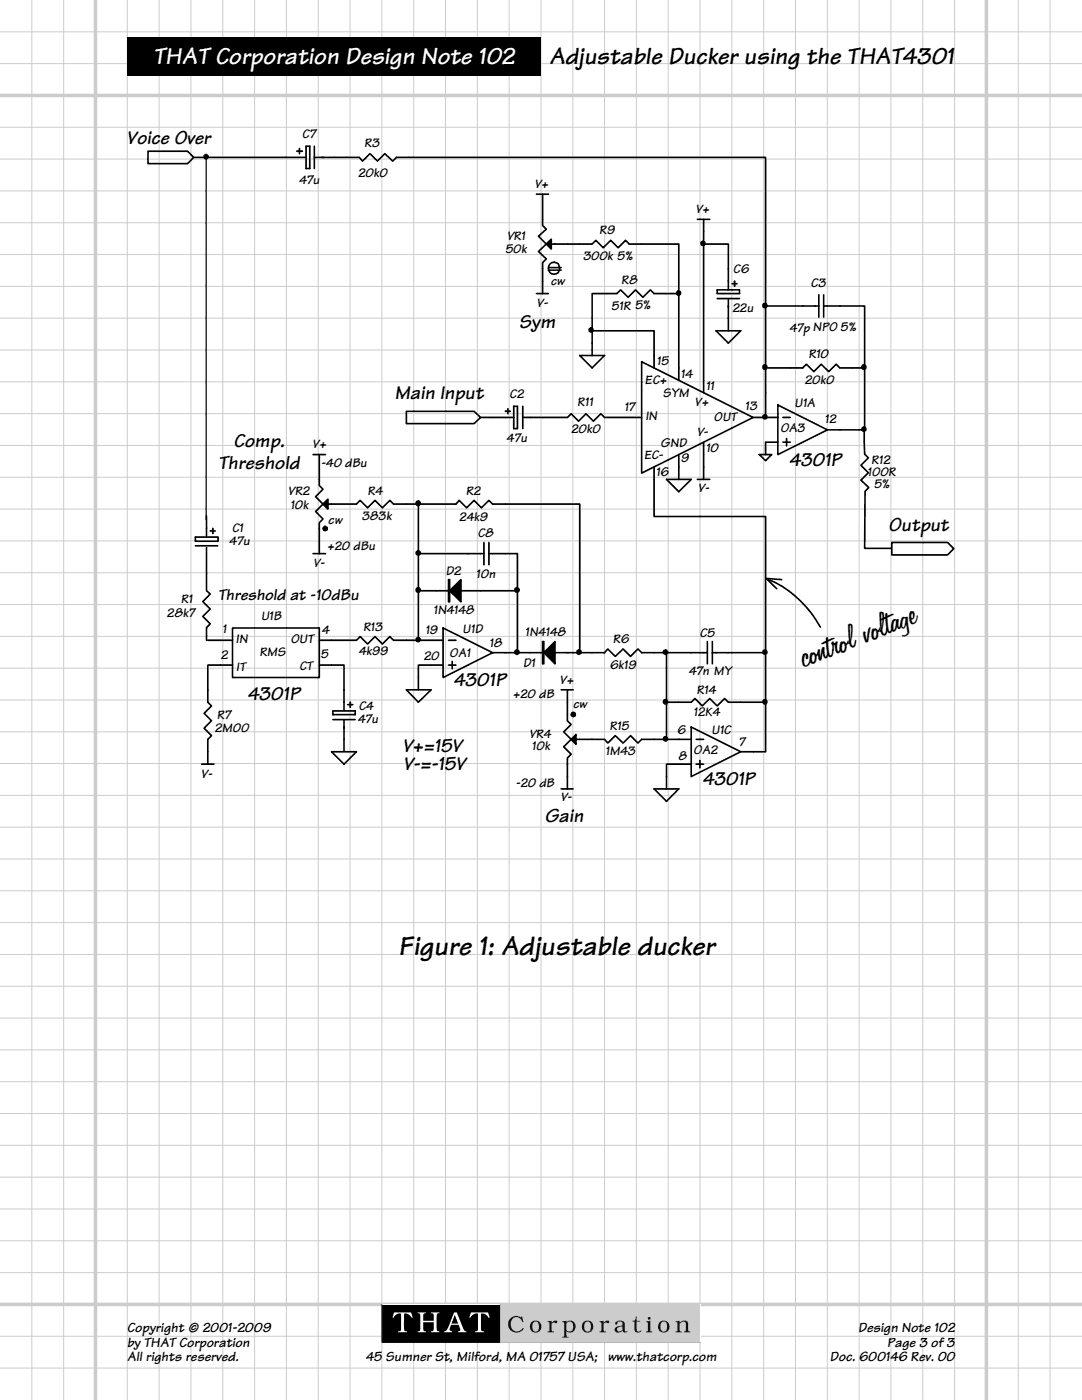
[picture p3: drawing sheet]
<svg xmlns="http://www.w3.org/2000/svg" width="216mm" height="279mm" viewBox="0 0 216 279" stroke-linecap="round" stroke-linejoin="round" font-family="sans-serif">
<g fill="none" stroke="#ccc" stroke-width=".2">
<path d="M0 6.4h215.9M0 12.7h215.9M6.3 0v279.4M12.7 0v279.4M25.4 0v279.4M31.7 0v279.4M38.1 0v279.4M44.4 0v279.4M50.8 0v279.4M57.1 0v279.4M63.5 0v279.4M69.8 0v279.4"/>
<path d="M76.2 0v279.4M82.5 0v279.4M88.9 0v279.4M95.2 0v279.4M101.6 0v279.4M107.9 0v279.4M114.3 0v279.4M120.6 0v279.4M127 0v279.4M133.3 0v279.4M139.7 0v279.4M146 0v279.4"/>
<path d="M152.4 0v279.4M158.7 0v279.4M165.1 0v279.4M171.4 0v279.4M177.8 0v279.4M184.1 0v279.4M190.5 0v279.4M203.2 0v279.4M209.5 0v279.4M0 25.4h215.9M0 31.8h215.9M0 38.1h215.9"/>
<path d="M0 44.4h215.9M0 50.8h215.9M0 57.2h215.9M0 63.5h215.9M0 69.8h215.9M0 76.2h215.9M0 82.5h215.9M0 88.9h215.9M0 95.2h215.9M0 101.6h215.9M0 107.9h215.9M0 114.3h215.9"/>
<path d="M0 120.7h215.9M0 127h215.9M0 133.3h215.9M0 139.7h215.9M0 146h215.9M0 152.4h215.9M0 158.7h215.9M0 165.1h215.9M0 171.4h215.9M0 177.8h215.9M0 184.1h215.9M0 190.5h215.9"/>
<path d="M0 196.8h215.9M0 203.2h215.9M0 209.5h215.9M0 215.9h215.9M0 222.2h215.9M0 228.6h215.9M0 234.9h215.9M0 241.3h215.9M0 247.6h215.9M0 254h215.9M0 266.7h215.9M0 273h215.9"/>
</g>
<path d="M0 19.1h215.9M19 0v279.4M196.8 0v279.4M0 260.3h215.9" fill="none" stroke="#ccc" stroke-width=".71"/>
<path d="M25.4 7.4h82.5v7.6h-82.5zM25.4 8.1h82.5v6.2h-82.5z" fill="#000"/>
<path d="M76.2 260.3h63.5v7.7h-63.5z" fill="#fff"/>
<path d="M76.2 260.3h23.6v7.6h-23.6z" fill="#000"/>
<path d="M76.2 260.3v7.6h23.6v-7.6" fill="none" stroke="#1b1b1b" stroke-width=".2"/>
<path d="M99.8 260.3h39.9v7.6h-39.9z" fill="#ccc"/>
<path d="M99.8 260.3v7.6h40" fill="none" stroke="#a8a8a8" stroke-width=".2"/>
<g fill="#fff">
<path d="M78.6 261.9h3.4l.4 1-.3 .1a1.09 1.09 0 0 0-1.5-.7l.1 3.2 .5 .2v.2h-1.8v-.2l.5-.1 .1-.1v-3.2l-.2-.2-.5 .1-.5 .4-.3 .4-.2-.1z" fill-rule="evenodd"/>
<path d="M83.3 261.9h1.7v.2l-.5 .2v1.3h2.1v-1.2l-.2-.2-.4-.1v-.2h1.7v.2l-.5 .1-.1 .5v2.7l.2 .3h.4v.2h-1.7v-.2l.4-.1 .2-.3v-1.4h-2.1v1.6l.2 .2h.3v.2h-1.7v-.2l.5-.1 .1-.3v-2.8l-.1-.3-.5-.1z" fill-rule="evenodd"/>
<path d="M90.7 262.4l.7 1.8h-1.3zM90.6 261.9l-1 2.6a1.47 1.47 0 0 1-.9 1.2v.2h1.5v-.2a.52 .52 0 0 1-.5-.4 .52 .52 0 0 1 .2-.6l.1-.3h1.5l.3 .8a.34 .34 0 0 1 0 .4 .34 .34 0 0 1-.4 .1v.2h1.6v-.2l-.5-.3-1.4-3.5z" fill-rule="evenodd"/>
<path d="M94 261.9h3.4l.3 1-.2 .1a1.32 1.32 0 0 0-1.5-.8v3.2l.1 .2 .5 .1v.2h-1.8v-.2l.4-.1 .2-.3-.1-3.2a1.27 1.27 0 0 0-1.4 .9l-.2-.1z" fill-rule="evenodd"/>
</g>
<g fill="#1b1b1b">
<path d="M101.9 263.1l.4-.3a1.47 1.47 0 0 1 1.4 0l.2 .1 .3-.2 .2 1.2h-.1l-.6-.8a1.16 1.16 0 0 0-1.3 0 1.16 1.16 0 0 0-.5 1.2l.3 .9 .6 .5a1.39 1.39 0 0 0 1.4-.5l.1-.2 .2 .1a1.7 1.7 0 0 1-2.5 .5 1.7 1.7 0 0 1-.1-2.5z" fill-rule="evenodd"/>
<path d="M106.5 263.9l.3-.2a.65 .65 0 0 1 .7 .7 1.05 1.05 0 0 1-.4 1.3h-.1a.66 .66 0 0 1-.8-.7l.1-.8zM106.1 263.8l-.3 .4a1.24 1.24 0 0 0 1.3 1.7 1.21 1.21 0 0 0 .9-1.4 1.21 1.21 0 0 0-1.5-.9z" fill-rule="evenodd"/>
<path d="M109.2 263.7l.9-.1v.4a.77 .77 0 0 1 1.1-.3v.2l-.3 .2a.48 .48 0 0 0-.8 .1v1.4l.4 .1v.2h-1.3v-.2h.3l.1-.3v-1.4l-.4-.2z" fill-rule="evenodd"/>
<path d="M113.2 264l.6-.2 .4 .3a1.34 1.34 0 0 1-.2 1.5l-.4 .1-.6-.2v-1.3zM112.2 263.7l.4 .4v2.5l-.2 .2h-.2v.2h1.3v-.2l-.4-.1-.1-1a1.1 1.1 0 0 0 1.2 .2 1.1 1.1 0 0 0 .7-1l-.3-.9-.5-.4h-.6l-.5 .3v-.3z" fill-rule="evenodd"/>
<path d="M116.9 263.8h.2a.83 .83 0 0 1 .8 1.2l-.1 .5-.4 .2a.63 .63 0 0 1-.8-.6v-.8zM116.4 263.9l-.1 .2a1.42 1.42 0 0 0 .2 1.6l.4 .2h.6a1.23 1.23 0 0 0 .9-1 1.23 1.23 0 0 0-.6-1.2l-.9-.1z" fill-rule="evenodd"/>
<path d="M119.6 263.7l.9-.1v.4a.71 .71 0 0 1 1.1-.3l-.1 .3-.3 .1a.46 .46 0 0 0-.7 .1v1.4l.4 .1v.2h-1.3v-.2h.3l.1-.3v-1.4l-.4-.2z" fill-rule="evenodd"/>
<path d="M123.3 265l.9-.3v.7l-.4 .3h-.5l-.2-.3zM122.9 263.8l-.1 .4a.2 .2 0 0 0 .2 .2 .2 .2 0 0 0 .1-.2l.1-.3 .2-.1a.61 .61 0 0 1 .8 .3v.4l-.7 .1a.67 .67 0 0 0-.8 .4 .67 .67 0 0 0 .3 .9h.7l.5-.3 .1 .1a.53 .53 0 0 0 .9 .1l-.1-.2-.3 .1-.1-.1v-1.5l-.3-.4a1.38 1.38 0 0 0-1.5 .1z" fill-rule="evenodd"/>
<path d="M126.9 262.7h.1v.9h.7v.2h-.7l.1 1.7 .3 .3 .5-.3 .1 .1a.82 .82 0 0 1-1.4-.1v-1.7h-.4v-.2l.5-.2z" fill-rule="evenodd"/>
<path d="M128.9 263.7l.9-.1v1.8l.1 .3h.3v.2h-1.3v-.2h.3l.1-.2v-1.4l-.2-.2-.2-.1zM129.3 263.1a.28 .28 0 0 1 .5 0 .28 .28 0 0 1-.5 0z" fill-rule="evenodd"/>
<path d="M132 263.9l.5-.1a.68 .68 0 0 1 .6 .7 .91 .91 0 0 1-.4 1.2h-.5a1.32 1.32 0 0 1-.2-1.8zM131.7 263.8a1.17 1.17 0 0 0 0 1.8 1.17 1.17 0 0 0 1.7-.3 1.17 1.17 0 0 0-.5-1.7h-.8z" fill-rule="evenodd"/>
<path d="M134.8 263.7l.8-.1v.4a1.04 1.04 0 0 1 1.6-.1l.1 1.7 .4 .1v.2h-1.2v-.2l.3-.1 .1-.5a1.31 1.31 0 0 0-.2-1.2 .69 .69 0 0 0-1 .3l-.1 1.3 .1 .2h.3v.2h-1.2v-.2h.2l.2-.3v-1.3l-.2-.2-.2-.1z" fill-rule="evenodd"/>
</g>
<g fill="none" stroke="#000" stroke-width=".33">
<path d="M29.5 30.2h7.9l1.3 1.2-1.3 1.3h-7.9zM38.7 31.4h22.4M40.8 31l.2-.1a.42 .42 0 0 1 .6 .3l-.3 .5h-.3l-.3-.3zM59.3 30.2h1M59.8 29.6v1.1M61.1 29.2h.7v4.4h-.7zM62.7 31.4h9l.6 .8 1.5-1.5 1.5 1.5 1.5-1.5 1.6 1.5 .7-.8h73.7v29.7M62.7 29.2v4.4M107 38.8h2.4M108.3 38.8v6.2l.7 .7-1.6 1.4 1.6 1.6-1.6 1.5 1.6 1.5-.7 .7v6.2M107 58.6h2.4M109 48.7h9.2l.7-.7 1.5 1.4 1.5-1.4 1.4 1.4 1.5-1.4 .8 .7h9.8v27.2"/>
<path d="M109.4 53.9h2.6M109.4 53.4h2.6M135.1 58.2h.6l.1 .5-.4 .2-.2-.1-.2-.1zM135.4 58.6h-4.9l-.7-.8-1.5 1.5-1.5-1.5-1.5 1.5-1.5-1.5-.7 .8h-4.9v12.4M139.1 43.8h2.5M139.9 48.4l.4-.3 .3 .2v.6h-.6zM140.4 48.7h4.9v9.1M140.4 43.8v34.6M143.1 57.8h4.5v.8h-4.5zM143.1 59.6h4.5M145.3 59.6v6.4M146.1 56.6h1"/>
<path d="M146.6 56.1v1M163.4 58.8v4.5M164.4 58.8v4.5M115.7 71h4.9l-2.4 2.4zM117.7 65.6l.3-.2 .3 .3v.3a.4 .4 0 0 1-.3 .3 .4 .4 0 0 1-.4-.3zM118.2 66h12.3v7.4M128 72.2l22.3 11.1-22.3 11.1zM142.9 66h4.9l-2.5 2.5zM152.3 60.7h.6l.1 .5-.2 .2-.5-.1zM152.3 72.9h.6l.1 .5-.2 .3-.5-.1zM152.8 73.4h7.4l.7-.7 1.5 1.5 1.5-1.5 1.5 1.5 1.4-1.5 .8 .7h4.9M163.4 61.1h-10.6v22.2"/>
<path d="M164.4 61.1h8.1v24.7h-7.4M172.1 72.9h.6v.7h-.6l-.2-.3zM62.5 90.7h2.4M63.7 90.7v6.2l.8 .7-1.5 1.5 1.5 1.5-1.5 1.5 1.5 1.5-.8 .7v6.2M81.1 82.1h13.5l1.3 1.2-1.3 1.2h-13.5zM95.9 83.3h6.6M100.9 82.1h.9M101.3 81.6v1M102.5 81.1h.8v4.4h-.8zM104.3 81.1v4.4M128 83.3h-7.4l-.7-.7-1.5 1.5-1.5-1.5-1.5 1.5-1.4-1.5-.8 .7h-8.9M130.5 93.2v9.9h22.3v27.2"/>
<path d="M133 95.7h4.9l-2.5 2.4zM135.4 90.7v5M139.1 95.7h2.5M140.4 88.2v7.5M150.3 83.3h4.9M151.5 90.7h2.5l-1.2 1.2zM152.3 83v-.1a.38 .38 0 0 1 .7 .1l-.2 .6-.5-.1zM155.2 80.8l9.9 5-9.9 4.9zM155.2 88.2h-2.4v2.5M156.2 83.3h1.5M156.2 88.2h1.5M157 87.5v1.5"/>
<path d="M172.1 85.4h.6l.1 .5-.4 .2-.2-.1-.3-.3zM172.4 85.7l.1 4.9 .8 .8-1.5 1.5 1.5 1.4-1.5 1.5 1.6 1.5-.8 .7-.1 11.4h5.3M39 108.9h4.4M41.2 103v4.2M41.2 109.3v8.5M41.2 117.9l.8 .7-1.5 1.5 1.5 1.4-1.5 1.5 1.5 1.5-.8 .7v2.6M42 106h.9M42.5 105.5v.9M43.4 107.2h-4.4v.8h4.4M43.5 107.2v.8M62.5 110.5h2.4M64.6 105.2l.3-.1 .3 .1v.6l-.5 .1-.2-.4z"/>
<path d="M83.1 110.2l.4-.3 .4 .4-.3 .4h-.3l-.2-.2zM83.1 100.1h.6l.2 .3-.3 .5-.5-.1zM83.1 117.4h.6l.2 .4-.3 .4-.5-.1zM83.5 100.6h-5l-.7-.7-1.5 1.4-1.5-1.4-1.5 1.4-1.4-1.4-.8 .7h-6.6M83.5 110.5h13.1M83.5 117.9h6M96.6 108.3v4.4M97.6 110.5h5.7v19.8h-5M97.6 108.3v4.4M103.3 117.9h-11.3M152.8 115.5a20.8 20.8 0 0 1 10.9 9.7M156 115.7l-3.1-.3 2.1 2.1"/>
<path d="M177.9 108.3h11.2l1.2 1.2-1.2 1.2h-11.2zM46.4 125.3h17.3v9.9h-17.3zM46.4 132.7h-4.9v7.4l.7 .8-1.5 1.5 1.5 1.4-1.5 1.5 1.5 1.5-.7 .8v4.9M46.4 127.8h-4.9M63.7 132.7h4.9v9.2M81.1 137.7h4.9l-2.5 2.4zM83.1 127.5l.4-.3a.44 .44 0 0 1 .2 .8h-.6zM83.5 127.8h-5l-.7-.8-1.5 1.5-1.5-1.5-1.5 1.5-1.4-1.5-.8 .8h-7.4M88.4 127.8h-4.9v-27.2h7.5l.6-.7 1.5 1.4 1.5-1.4 1.5 1.4 1.5-1.4 .7 .7h17.4v29.7h-5M88.4 132.7h-4.9v5M88.4 125.3l9.9 5-9.9 4.9zM89.5 127.8h1.5"/>
<path d="M89.5 132.7h1.5M90.2 132v1.5M102.8 129.9l.5-.1 .3 .2v.3l-.4 .3-.4-.2zM103.3 130.3h5M112 137.7h2.4M113.2 137.7v6.1l.8 .8-1.5 1.5 1.5 1.5-1.5 1.4 1.5 1.5-.8 .8v6.1M115.2 129.9h.6l.1 .4-.4 .3-.3-.2zM115.7 130.3h4.9l.7-.8 1.5 1.5 1.5-1.5 1.5 1.5 1.5-1.5 .7 .8h5M132.5 129.9a.42 .42 0 0 1 .6 .1 .42 .42 0 0 1-.3 .6l-.4-.3zM132.5 139.7a.45 .45 0 0 1 .6 .1 .45 .45 0 0 1-.1 .7h-.3l-.3-.3zM141.1 130.3h-8.1v17.3h4.9M141.1 128v4.5"/>
<path d="M142.1 130.3h10.7v19.7h-5M142.1 128v4.5M152.3 129.9l.5-.1 .2 .5-.3 .3-.4-.2zM152.3 139.7h.6l.1 .5-.2 .3h-.3l-.2-.3zM40.2 152.5h2.5M66.2 150h4.9l-2.5 2.5zM66.4 141.9h4.5v.7h-4.5zM66.4 143.6h4.5M68.6 143.6v6.4M69.4 140.6h1M69.9 140.1v1M112 157.4h2.4"/>
<path d="M114 147.6h6.6l.7 .7 1.5-1.5 1.5 1.5 1.5-1.5 1.5 1.5 .7-.7h5M114.2 142.2l.5 .1 .1 .5a.43 .43 0 0 1-.7 .1 .43 .43 0 0 1 .1-.7zM130.5 157.4h4.9l-2.4 2.5zM132.5 147.2a.42 .42 0 0 1 .6 .1 .42 .42 0 0 1-.3 .6l-.4-.3zM133 140.1h4.9l.8-.7 1.4 1.5 1.5-1.5 1.5 1.5 1.5-1.5 .7 .7h7.5M137.9 152.5h-4.9v4.9M137.9 145.1l9.9 4.9-9.9 5zM138.9 152.5h1.5M138.9 147.6h1.5M139.7 151.8v1.4"/>
<circle cx="110.5" cy="53.5" r="1.17"/>
<circle cx="103.1" cy="117.8" r=".44"/>
</g>
<path d="M109 48.7l1-1v2zM65.4 99.6v2l-.9-1zM89.5 115.7h.2v4.4h-.2zM89.7 117.9l2.3-2.2v4.4zM108.3 128h.2v4.5h-.2zM108.5 130.3l2.2-2.3v4.5zM114.9 146.6v1.9l-.9-.9z" fill="#000" stroke="#000" stroke-width=".33"/>
<g fill="#000">
<path d="M40.8 31l.2-.1a.42 .42 0 0 1 .6 .3l-.3 .5h-.3l-.3-.3zM135.1 58.2h.6l.1 .5-.4 .2-.2-.1-.2-.1zM139.9 48.4l.4-.3 .3 .2v.6h-.6zM117.7 65.6l.3-.2 .3 .3v.3a.4 .4 0 0 1-.3 .3 .4 .4 0 0 1-.4-.3zM152.3 60.7h.6l.1 .5-.2 .2-.5-.1zM152.3 72.9h.6l.1 .5-.2 .3-.5-.1zM172.1 72.9h.6v.7h-.6l-.2-.3zM152.3 83v-.1a.38 .38 0 0 1 .7 .1l-.2 .6-.5-.1zM172.1 85.4h.6l.1 .5-.4 .2-.2-.1-.3-.3zM64.6 105.2l.3-.1 .3 .1v.6l-.5 .1-.2-.4zM83.1 100.1h.6l.2 .3-.3 .5-.5-.1zM83.1 110.2l.4-.3 .4 .4-.3 .4h-.3l-.2-.2z"/>
<path d="M83.1 117.4h.6l.2 .4-.3 .4-.5-.1zM83.1 127.5l.4-.3a.44 .44 0 0 1 .2 .8h-.6zM102.8 129.9l.5-.1 .3 .2v.3l-.4 .3-.4-.2zM115.2 129.9h.6l.1 .4-.4 .3-.3-.2zM132.5 129.9a.42 .42 0 0 1 .6 .1 .42 .42 0 0 1-.3 .6l-.4-.3zM132.5 139.7a.45 .45 0 0 1 .6 .1 .45 .45 0 0 1-.1 .7h-.3l-.3-.3zM152.3 129.9l.5-.1 .2 .5-.3 .3-.4-.2zM152.3 139.7h.6l.1 .5-.2 .3h-.3l-.2-.3zM114.2 142.2l.5 .1 .1 .5a.43 .43 0 0 1-.7 .1 .43 .43 0 0 1 .1-.7zM132.5 147.2a.42 .42 0 0 1 .6 .1 .42 .42 0 0 1-.3 .6l-.4-.3z"/>
<circle cx="103.1" cy="117.8" r=".44"/>
</g>
<path d="M41.1 31.3v72.4" fill="none" stroke="#000" stroke-width=".25"/>
<g font-size="7.6">
<text x="166.6" y="130.6" transform="rotate(-21 166.6 130.6)">rol volt</text>
<text x="178.5" y="126" transform="rotate(-21 178.5 126)">age</text>
<text x="160.6" y="133" transform="rotate(-21 160.6 133)">cont</text>
</g>
<text font-size="5.7" x="79.5" y="190.6">Figure 1: Adjustable ducker</text>
<text font-size="4.9" fill="#fff" x="30.6" y="12.7">THAT Corporation Design Note 102</text>
<text font-size="4.9" x="109.7" y="12.7">Adjustable Ducker using the THAT4301</text>
<g font-size="4">
<text x="25.3" y="28.7">Voice Over</text>
<text x="103.6" y="65.4">Sym</text>
<text x="78.7" y="79.7">Main Input</text>
<text x="46.7" y="89.2">Comp.</text>
<text x="43.6" y="93.6">Threshold</text>
<text x="157.5" y="93">4301P</text>
<text x="177.3" y="105.9">Output</text>
<text x="90.6" y="136.9">4301P</text>
<text x="49.4" y="139.7">4301P</text>
<text x="80.3" y="150">V+=15V</text>
<text x="80.5" y="153.6">V-=-15V</text>
<text x="140.2" y="156.7">4301P</text>
<text x="108.7" y="164">Gain</text>
</g>
<text font-size="3.3" x="43.5" y="119.8">Threshold at -10dBu</text>
<g font-size="2.8">
<text x="25.4" y="265.9">Copyright © 2001-2009</text>
<text x="25.4" y="268.8">by THAT Corporation</text>
<text x="171.2" y="265.9">Design Note 102</text>
<text x="177" y="268.8">Page 3 of 3</text>
<text x="25.4" y="271.7">All rights reserved.</text>
<text x="73" y="271.7">45 Sumner St, Milford, MA 01757 USA;</text>
<text x="121.3" y="271.7">www.thatcorp.com</text>
<text x="165.6" y="271.7">Doc. 600146 Rev. 00</text>
</g>
<g font-size="2.6">
<text x="60.3" y="27.5">C7</text>
<text x="72.7" y="29.4">R3</text>
<text x="71.4" y="35.3">20k0</text>
<text x="59.7" y="36.7">47u</text>
<text x="106.7" y="37.5">V+</text>
<text x="101.2" y="47.9">VR1</text>
<text x="119.5" y="46.7">R9</text>
<text x="138.8" y="42.5">V+</text>
<text x="100.9" y="50.4">50k</text>
<text x="116.3" y="51.9">300k 5%</text>
<text x="109.9" y="56.9">cw</text>
<text x="123.9" y="56.7">R8</text>
<text x="146.3" y="54.6">C6</text>
<text x="161.8" y="57.4">C3</text>
<text x="107.1" y="61.2">V-</text>
<text x="122" y="61.8">51R 5%</text>
<text x="146.2" y="62.2">22u</text>
<text x="157.5" y="66.2">47p NPO 5%</text>
<text x="161.3" y="71.5">R10</text>
<text x="128.7" y="76.7">EC+</text>
<text x="131.1" y="72.9">15</text>
<text x="135.9" y="75.5">14</text>
<text x="140.9" y="77.9">11</text>
<text x="160.6" y="76.6">20k0</text>
<text x="101.7" y="79.4">C2</text>
<text x="115.2" y="81.1">R11</text>
<text x="124.6" y="82">17</text>
<text x="128.8" y="83.9">IN</text>
<text x="132.2" y="79.2">SYM</text>
<text x="138.7" y="81.1">V+</text>
<text x="142.5" y="84">OUT</text>
<text x="148.7" y="81.8">13</text>
<text x="158.5" y="81.3">U1A</text>
<text x="62.4" y="89.5">V+</text>
<text x="101.1" y="88.2">47u</text>
<text x="114" y="86.4">20k0</text>
<text x="131.8" y="89.2">GND</text>
<text x="139.1" y="86.9">V-</text>
<text x="155.7" y="86.2">OA3</text>
<text x="164.6" y="84.5">12</text>
<text x="64.1" y="93.2">-40 dBu</text>
<text x="128.5" y="91.5">EC-</text>
<text x="130.9" y="94.9">16</text>
<text x="135.9" y="92.3">9</text>
<text x="140.9" y="90.1">10</text>
<text x="173.1" y="95">100R</text>
<text x="173.8" y="92.5">R12</text>
<text x="57.5" y="98.8">VR2</text>
<text x="57.9" y="101.5">10k</text>
<text x="73.3" y="98.9">R4</text>
<text x="92.9" y="98.8">R2</text>
<text x="139.3" y="98.1">V-</text>
<text x="174.4" y="97.5">5%</text>
<text x="46.3" y="106.2">C1</text>
<text x="65.5" y="104.6">cw</text>
<text x="72.2" y="103.7">383k</text>
<text x="91.6" y="103.9">24k9</text>
<text x="95.3" y="107.2">C8</text>
<text x="45.7" y="108.8">47u</text>
<text x="62.5" y="113.1">V-</text>
<text x="65.3" y="109.7">+20 dBu</text>
<text x="89" y="114.9">D2</text>
<text x="95" y="115.3">10n</text>
<text x="33.3" y="123.1">28k7</text>
<text x="36.1" y="120.4">R1</text>
<text x="52.1" y="123.8">U1B</text>
<text x="72.4" y="125.9">R13</text>
<text x="86.5" y="122.5">1N4148</text>
<text x="44.1" y="131.6">2</text>
<text x="44.4" y="126.4">1</text>
<text x="47.1" y="128.4">IN</text>
<text x="51.8" y="130.9">RMS</text>
<text x="58" y="128.3">OUT</text>
<text x="64" y="131.3">5</text>
<text x="64.2" y="126.6">4</text>
<text x="71.6" y="130.7">4k99</text>
<text x="84.5" y="131.7">20</text>
<text x="84.9" y="126.6">19</text>
<text x="89.7" y="131.1">OA1</text>
<text x="92.3" y="126.3">U1D</text>
<text x="97.6" y="129.1">18</text>
<text x="104.8" y="127">1N4148</text>
<text x="122.3" y="128.3">R6</text>
<text x="139.7" y="127">C5</text>
<text x="47.1" y="134">IT</text>
<text x="59.8" y="133.6">CT</text>
<text x="104.4" y="133.1">D1</text>
<text x="111.7" y="136.5">V+</text>
<text x="121.7" y="133.5">6k19</text>
<text x="137.4" y="134.7">47n MY</text>
<text x="43.3" y="143.4">R7</text>
<text x="71.6" y="141.6">C4</text>
<text x="102.3" y="139.3">+20 dB</text>
<text x="114.4" y="141.3">cw</text>
<text x="138.4" y="142.9">12K4</text>
<text x="139" y="138.5">R14</text>
<text x="42.9" y="146.1">2M00</text>
<text x="71.4" y="144.4">47u</text>
<text x="105.6" y="147.2">VR4</text>
<text x="106.1" y="149.7">10k</text>
<text x="121.6" y="145.8">R15</text>
<text x="135.1" y="146.5">6</text>
<text x="142" y="146.5">U1C</text>
<text x="147.4" y="149">7</text>
<text x="40.2" y="155.2">V-</text>
<text x="120.8" y="150.7">1M43</text>
<text x="135.3" y="151.6">8</text>
<text x="138.4" y="150.5">OA2</text>
<text x="102.9" y="157.1">-20 dB</text>
<text x="111.9" y="159.9">V-</text>
</g>
</svg>
